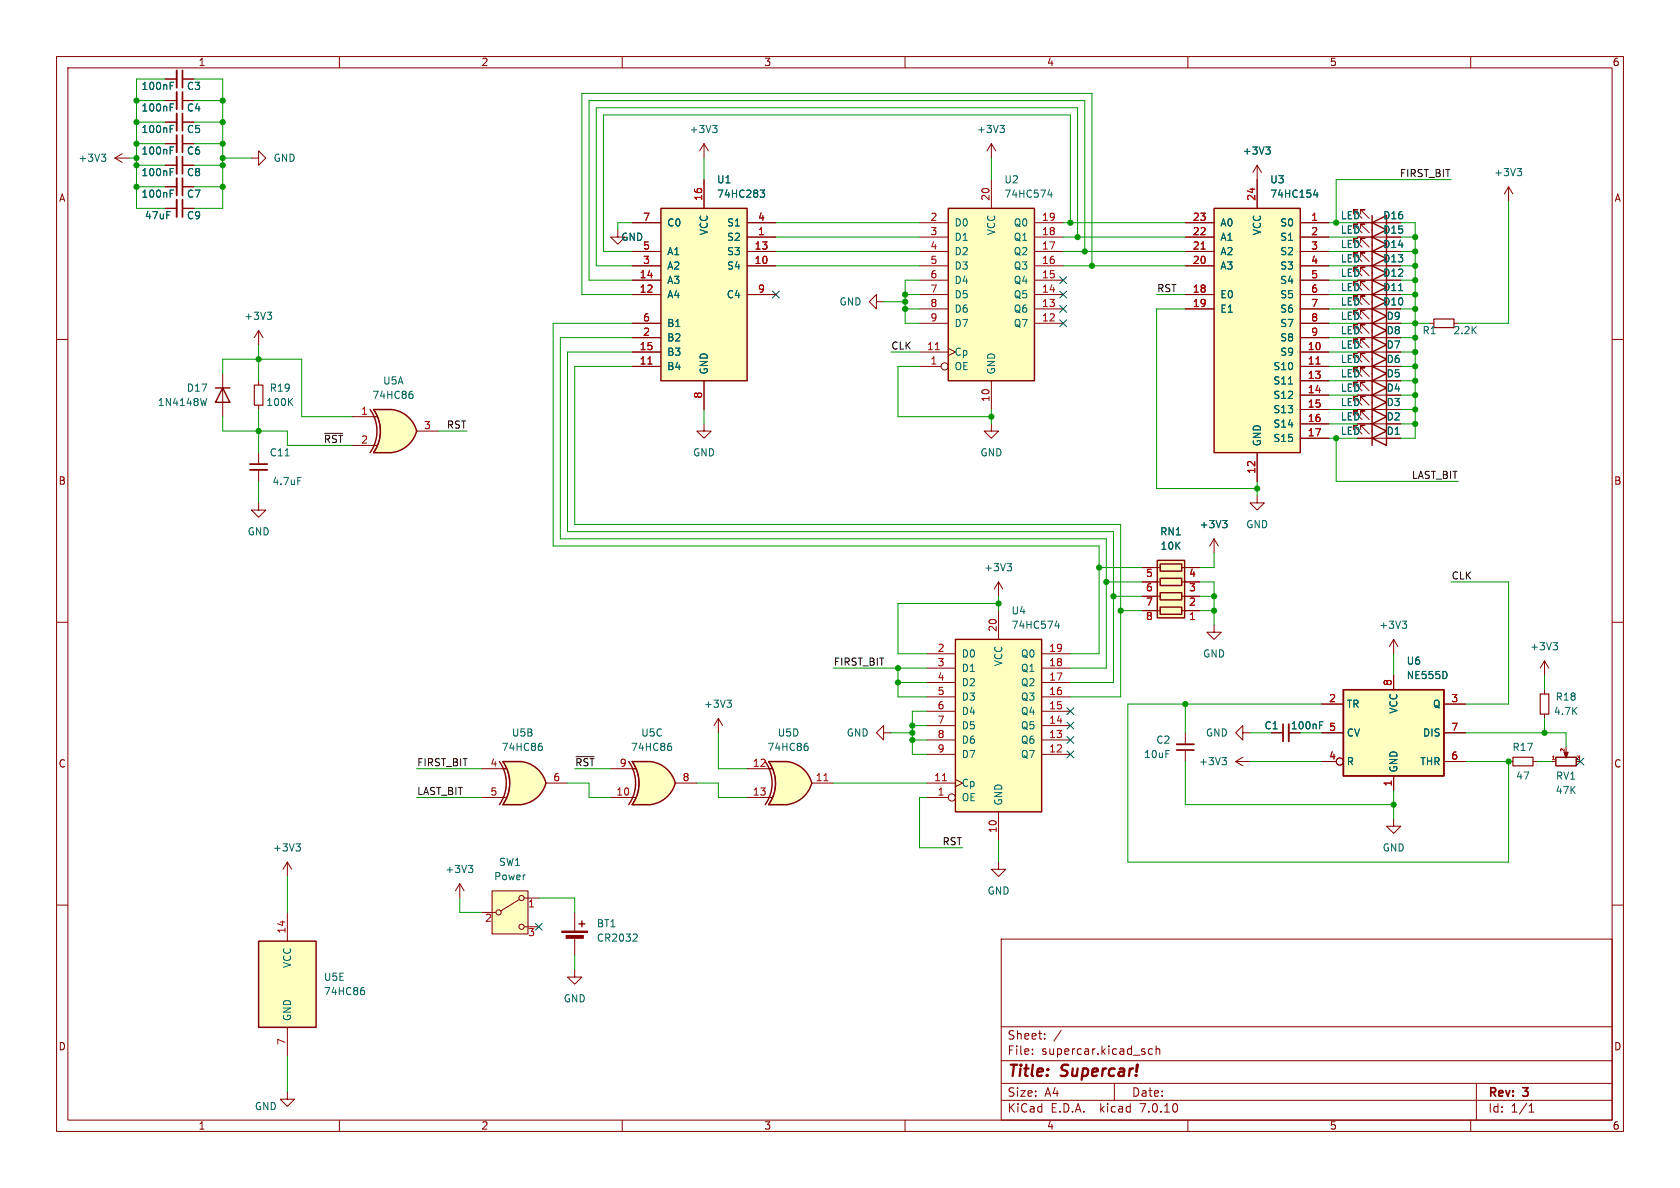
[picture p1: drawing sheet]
<svg xmlns="http://www.w3.org/2000/svg" width="297mm" height="210mm" viewBox="0 0 297 210" stroke-linecap="round" stroke-linejoin="round" font-family="sans-serif">
<g fill="none" stroke="#840000" stroke-width=".18">
<path d="M10 10h277v190h-277zM12 12h273v186h-273zM60 10v2M110 10v2M160 10v2M210 10v2M260 10v2M20.3 27.9l1.3 .8M20.3 27.9h2.6M21.6 27.2l-1.3 .7M29.2 21.6h2M29.2 29.2h2"/>
<path d="M29.2 33h2M32.3 21.6h2M32.3 29.2h2M32.3 33h2M44.4 27.9h1.3v-1.2l1.3 1.2-1.3 1.3v-1.3M162.6 39.4h5M175.3 31.8v5M182.9 39.4h5.1M209.5 39.4h5.1M222.2 29.2v7.6M222.2 29.2l-.7 1.3M222.2 29.2l.8 1.3"/>
<path d="M229.9 39.4h5M240 39.4h5.1M240.5 37.8v-.7h.8h-.8l1.6 1.5M266.7 33l-.8 1.3M266.7 33v2.6M266.7 33l.8 1.3M10 60h2M162.6 52.1h5M162.6 54.6h5M162.6 57.2h5M162.6 41.9h5M162.6 47h5"/>
<path d="M162.6 44.5h5M162.6 49.5h5M182.9 52.1h5.1M182.9 54.6h5.1M182.9 57.2h5.1M182.9 41.9h5.1M182.9 47h5.1M182.9 44.5h5.1M182.9 49.5h5.1M209.5 52.1h5.1M209.5 54.6h5.1M209.5 41.9h5.1"/>
<path d="M209.5 47h5.1M209.5 44.5h5.1M229.9 52.1h5M229.9 54.6h5M229.9 59.7h5M229.9 57.2h5M229.9 41.9h5M229.9 47h5M229.9 44.5h5M229.9 49.5h5M240 52.1h5.1M240 54.6h5.1"/>
<path d="M240 59.7h5.1M240 57.2h5.1M240 41.9h5.1M240 47h5.1M240 44.5h5.1M240 49.5h5.1M240.5 50.5v-.7h.8h-.8l1.6 1.5M240.5 53.1v-.8h.8h-.8l1.6 1.5M240.5 58.2v-.8h.8h-.8l1.6 1.5M240.5 55.6v-.7h.8h-.8l1.6 1.5M240.5 42.9v-.7h.8h-.8l1.6 1.5M240.5 45.5v-.8h.8h-.8l1.6 1.5"/>
<path d="M240.5 40.4v-.8h.8h-.8l1.6 1.5M240.5 48v-.8h.8h-.8l1.6 1.6M252.7 57.2h.8M257 57.2h.8M285 60h2M39.4 66v7.7M45.7 67.3v.8M45.7 71.6v.8M162.6 64.8h3.8M162.6 62.2h5M167.6 61.6l1.3 .6-1.3 .7M175.3 74.9v1.3h1.2l-1.2 1.3-1.3-1.3h1.3"/>
<path d="M175.3 67.3v5.1M229.9 77.5h5M229.9 64.8h5M229.9 62.2h5M229.9 67.3h5M229.9 69.9h5M229.9 72.4h5M229.9 74.9h5M240 77.5h7.6M240 64.8h5.1M240 62.2h5.1M240 67.3h5.1"/>
<path d="M240 69.9h5.1M240 72.4h5.1M240 74.9h5.1M240.5 75.9v-.7h.8h-.8l1.6 1.5M240.5 63.2v-.7h.8h-.8l1.6 1.5M240.5 60.7v-.8h.8h-.8l1.6 1.6M240.5 73.4v-.8h.8h-.8l1.6 1.6M240.5 70.9v-.8h.8h-.8l1.6 1.5M240.5 68.3v-.7h.8h-.8l1.6 1.5M240.5 65.8v-.8h.8h-.8l1.6 1.5M45.7 88.9v1.3h1.3l-1.3 1.2-1.3-1.2h1.3M45.7 80v2"/>
<path d="M45.7 83.1v2M214.6 95.3l-.7 1.2M214.6 95.3v2.5M214.6 95.3l.8 1.2M222.2 87.6v1.3h1.3l-1.3 1.3-1.2-1.3h1.2M222.2 80v5.1M10 110h2M163.8 118.1h5.1M163.8 115.6h5.1M176.5 102.9v2.5M176.5 108v5M176.5 102.9l-.7 1.2"/>
<path d="M176.5 102.9l.8 1.2M184.1 118.1h5.1M184.1 115.6h5.1M201.9 108h3.2M201.9 105.4h3.2M201.9 102.9h3.2M201.9 100.3h3.2M208.9 108h3.2M208.9 105.4h3.2M208.9 102.9h3.2M208.9 100.3h3.2M214.6 110.5v1.3h1.3l-1.3 1.2-1.2-1.2h1.2"/>
<path d="M246.4 113l-.8 1.3M246.4 113v2.6M246.4 119.4v2.5M246.4 113l.7 1.3M273 116.8l-.7 1.3M273 116.8v2.6M273 116.8l.8 1.3M285 110h2M163.8 138.4h5.1M163.8 133.4h5.1M163.8 130.8h5.1M163.8 128.3h5.1"/>
<path d="M163.8 125.7h5.1M163.8 123.2h5.1M163.8 120.7h5.1M168.9 137.8l1.3 .6-1.3 .7M184.1 133.4h5.1M184.1 130.8h5.1M184.1 128.3h5.1M184.1 125.7h5.1M184.1 123.2h5.1M184.1 120.7h5.1M209.5 129.5v2.1M209.5 132.6v2"/>
<path d="M218.4 134.6h2.6M218.4 134.6l1.3 .8M219.7 129.5v-1.2l-1.3 1.2 1.3 1.3v-1.3h1.3M219.7 133.9l-1.3 .7M224.8 129.5h2M233.7 124.5h3.8M233.7 134.6h2.5M233.7 129.5h3.8M246.4 137.2v2.5M255.3 124.5h3.8M255.3 134.6h3.8M255.3 129.5h3.8"/>
<path d="M266.7 134.6h.8M271 134.6h.8M273 121.9v.8M273 126.2v.8M274.3 134.6h.7M276.9 132.1v1M10 160h2M163.8 141h3.8M176.5 143.5v5.1M246.4 144.8v1.3h1.2l-1.2 1.2-1.3-1.2h1.3M285 160h2M177 166h108v32h-108z"/>
<path d="M60 198v2M110 198v2M160 198v2M177 194.5h108M177 191.5h108M177 187.5h108M177 181.5h108M182.5 186.3v.1M182.5 185.5v.1M184.7 183.6v.1M184.7 182.8v.1M187.6 182.1l-1.3 2"/>
<path d="M197 191.5v3M203.7 185.5l-.4-.1-.3 .3v.4l.2 .2h.5M204.4 185.5l.2-.1 .4 .1v.9M204.4 184.9v1.5M210 198v2M260 198v2M261 191.5v6.5M270.3 196.6h.9M270.3 195.5l.4-.4v1.5"/>
<circle cx="167" cy="64.8" r=".63"/>
<circle cx="236.9" cy="134.6" r=".63"/>
<circle cx="168.3" cy="141" r=".63"/>
</g>
<g fill="none" stroke="#840000" stroke-width=".25">
<path d="M167.6 36.8h15.3v30.5h-15.3zM214.6 36.8h15.3v43.2h-15.3zM242.6 39.4l2.5-1.3v2.5zM242.6 38.1v40.6M242.6 52.1l2.5-1.3v2.5zM242.6 54.6l2.5-1.3v2.6zM242.6 59.7l2.5-1.3v2.6zM242.6 57.2l2.5-1.3v2.5zM242.6 44.5l2.5-1.3v2.5zM242.6 47l2.5-1.3v2.6zM242.6 41.9l2.5-1.3v2.6zM242.6 49.5l2.5-1.2v2.5z"/>
<path d="M38.1 68.6h2.5M39.4 68.6l1.2 2.5h-2.5zM242.6 77.5l2.5-1.3v2.5zM242.6 64.8l2.5-1.3v2.5zM242.6 62.2l2.5-1.2v2.5zM242.6 74.9l2.5-1.2v2.5zM242.6 72.4l2.5-1.3v2.6zM242.6 69.9l2.5-1.3v2.5zM242.6 67.3l2.5-1.3v2.6zM204.6 99.1h4.8v10.1h-4.8zM205.1 99.7h3.8v1.3h-3.8zM168.9 113h15.2v30.5h-15.2z"/>
<path d="M205.1 107.3h3.8v1.3h-3.8zM205.1 104.8h3.8v1.2h-3.8zM205.1 102.2h3.8v1.3h-3.8zM237.5 121.9h17.8v15.3h-17.8zM275.1 133.9h3.6v1.5h-3.6z"/>
</g>
<g fill="none" stroke="#006464" stroke-width=".18">
<path d="M17.9 27.2h.8l-.4 .5M18.5 27.7l.2 .3v.3l-.2 .2M30.1 22.8h.4M30.1 22.2h.6M30.1 30.4h.4M30.1 29.8h.6M30.1 34.2h.4M30.1 33.6h.6M185.5 33.5l-.3 .9h.8M185.9 34v.9M223.8 26h.7l-.4 .5M224.3 26.5l.2 .2v.3l-.2 .2"/>
<path d="M232.5 33.5l-.3 .9h.8M232.8 34v.9M268.2 29.8h.8l-.4 .5M268.8 30.3l.2 .2v.3l-.2 .3M247.3 51.4h.7M36.5 70.4l-.3 1.3M51.2 71l.5 .7M51.7 70.4l-.7 .8M227.8 67.9h.7M50.4 80.6h.7M52.6 84.4h.6M178 99.6h.8l-.4 .5"/>
<path d="M216.1 92h.8l-.4 .5M216.7 92.5l.2 .2v.3l-.2 .3M178.6 100.1l.2 .3v.3l-.2 .2M186.8 109.7l-.3 .9h.8M187.1 110.2v.9M247.9 109.8h.8l-.4 .5M248.4 110.3l.3 .2v.3l-.3 .3M255.8 119v.7M274.6 113.6h.7l-.4 .5M275.1 114.1l.2 .2v.3l-.2 .3M216 133.9h.8l-.4 .5M216.6 134.4l.2 .3v.3l-.2 .2"/>
<path d="M233.3 128.2h.4M233.3 127.6h.6"/>
</g>
<path d="M31.2 20.1v3M31.2 27.7v3M31.2 31.5v3M44.2 83.1h3M208 131.6h3.1M227.8 128v3.1" fill="none" stroke="#840000" stroke-width=".33"/>
<path d="M32.3 20.1v3M32.3 27.7v3M32.3 31.5v3M44.2 82h3M208 132.6h3.1M226.8 128v3.1" fill="none" stroke="#840000" stroke-width=".3"/>
<g fill="#ffffc2" stroke="#ffffc2" stroke-width=".18">
<path d="M168.9 113h15.2v30.5h-15.2z"/>
<path d="M204.6 99.1h4.8v10.1h-4.8z"/>
<path d="M214.6 36.8h15.3v43.2h-15.3z"/>
<path d="M237.5 121.9h17.8v15.3h-17.8z"/>
<path d="M167.6 36.8h15.3v30.5h-15.3z"/>
<path d="M68.6 74.8l5.1 1.4a5.2 5.2 0 0 1-4.5 3.8z"/>
</g>
<path d="M212.3 44h.8M165.3 61.8h.8M232.7 64.4h.7M166.6 138h.7" fill="none" stroke="#a90000" stroke-width=".18"/>
<path d="M253.5 56.4h3.5v1.5h-3.5zM45 68.1h1.5v3.5h-1.5zM267.5 133.9h3.5v1.5h-3.5zM272.3 122.7h1.5v3.5h-1.5z" fill="none" stroke="#840000" stroke-width=".2"/>
<path d="M276.5 133h.7l-.3 1v-.3v.3z" fill="#840000" stroke="#840000" stroke-width=".18"/>
<path d="M66 72.4h3.2M66 80h3.2" fill="none" stroke="#ffffc2" stroke-width=".18"/>
<path d="M66 72.4h3.2v7.6h-3.2a6.7 6.7 0 0 0 0-7.6z" fill="#ffffc2"/>
<g fill="#ffffc2" stroke="#ffffc2" stroke-width=".18">
<path d="M69.2 72.4a5.1 5.1 0 0 1 4.5 3.8l-5 1.3z"/>
<path d="M138.5 137.1l5 1.3a5.2 5.2 0 0 1-4.4 3.8z"/>
</g>
<path d="M65.4 72.4a6.6 6.6 0 0 1 0 7.6M69.2 72.4h-3.2a6.6 6.6 0 0 1 0 7.6h3.2M69.2 72.4a5.1 5.1 0 0 1 4.5 3.8 5.2 5.2 0 0 1-4.5 3.8" fill="none" stroke="#840000" stroke-width=".25"/>
<path d="M45.7 58.4l-.7 1.3M45.7 58.4v2.6M45.7 58.4l.8 1.3M62.2 78.7h4.5M62.2 73.7h4.5M69.2 72.4h-3.2a6.6 6.6 0 0 1 0 7.6h3.2M73.7 76.2h3.8M127 127l-.8 1.3M127 127v2.5M127 127l.8 1.3" fill="none" stroke="#840000" stroke-width=".18"/>
<path d="M47.2 55.2h.8l-.4 .5M47.8 55.7l.2 .2v.3l-.2 .3M72.5 69.6l.4 .1 .1 .2v.4l-.5 .1M72.7 69.2h.2M128.5 123.8h.8l-.4 .5M129.1 124.3l.2 .2v.3l-.2 .2" fill="none" stroke="#006464" stroke-width=".18"/>
<path d="M135.9 134.6h3.2M135.9 142.2h3.2" fill="none" stroke="#ffffc2" stroke-width=".18"/>
<path d="M135.9 134.6h3.2v7.6h-3.2a6.7 6.7 0 0 0 0-7.6z" fill="#ffffc2"/>
<g fill="#ffffc2" stroke="#ffffc2" stroke-width=".18">
<path d="M139.1 134.6a5.1 5.1 0 0 1 4.4 3.8l-5 1.3z"/>
<path d="M45.7 166.4h10.2v15.2h-10.2z"/>
<path d="M91.5 137.1l5 1.3a5.2 5.2 0 0 1-4.4 3.8z"/>
</g>
<path d="M135.3 134.6a6.6 6.6 0 0 1 0 7.6M139.1 134.6h-3.2a6.6 6.6 0 0 1 0 7.6h3.2M139.1 134.6a5.1 5.1 0 0 1 4.4 3.8 5.2 5.2 0 0 1-4.4 3.8M45.7 166.4h10.2v15.2h-10.2zM102.4 163.3h1M102.9 162.8v1" fill="none" stroke="#840000" stroke-width=".25"/>
<g fill="none" stroke="#840000" stroke-width=".18">
<path d="M132.1 135.9h4.4M139.1 134.6h-3.2a6.6 6.6 0 0 1 0 7.6h3.2M143.5 138.4h3.8M156.2 129.5v-1.2l-1.3 1.2 1.3 1.3v-1.3h1.3M50.8 152.4l-.8 1.3M50.8 152.4v2.5M50.8 152.4l.8 1.3M81.3 156.2l-.8 1.3M81.3 156.2v2.6M81.3 156.2l.7 1.3M132.1 141h4.4M176.5 152.4v1.3h1.3l-1.3 1.2-1.2-1.2h1.2"/>
<path d="M50.8 161.3v5.1M101.6 171.5v1.2h1.3l-1.3 1.3-1.3-1.3h1.3M101.6 161.3v3.3M101.6 165.6v3.3M50.8 193v1.3h1.3l-1.3 1.3-1.3-1.3h1.3M50.8 181.6v5.1"/>
</g>
<path d="M145.7 138h.7" fill="none" stroke="#a90000" stroke-width=".18"/>
<path d="M142.4 131.9h.4l.1 .2-.1 .4-.4 .2M142.5 131.4h.3M52.3 149.2h.8l-.4 .5M52.9 149.7l.2 .2v.3l-.2 .2M82.8 153h.8l-.4 .5M83.3 153.5l.3 .2v.3l-.3 .2M64 175.1h.2l.3 .2-.1 .4-.4 .1M64.1 174.6h.2M112.4 165.1l.3 .2-.1 .4-.7 .7h.8" fill="none" stroke="#006464" stroke-width=".18"/>
<g fill="#840000" stroke="#840000" stroke-width=".18">
<path d="M99.3 164.6h4.6v.2h-4.6z"/>
<path d="M100.1 165.4h3v.5h-3z"/>
</g>
<path d="M88.9 134.6h3.2M88.9 142.2h3.2" fill="none" stroke="#ffffc2" stroke-width=".18"/>
<path d="M88.9 134.6h3.2v7.6h-3.2a6.7 6.7 0 0 0 0-7.6z" fill="#ffffc2"/>
<g fill="#ffffc2" stroke="#ffffc2" stroke-width=".18">
<path d="M92.1 134.6a5.1 5.1 0 0 1 4.4 3.8l-5 1.3z"/>
<path d="M87 157.5h6.3v7.6h-6.3z"/>
<path d="M114.4 137.1l5 1.3a5.2 5.2 0 0 1-4.4 3.8z"/>
</g>
<path d="M88.3 134.6a6.6 6.6 0 0 1 0 7.6M92.1 134.6h-3.2a6.6 6.6 0 0 1 0 7.6h3.2M92.1 134.6a5.1 5.1 0 0 1 4.4 3.8 5.2 5.2 0 0 1-4.4 3.8" fill="none" stroke="#840000" stroke-width=".25"/>
<g fill="none" stroke="#840000" stroke-width=".18">
<path d="M29.2 36.8h2M32.3 36.8h2M85.1 135.9h4.4M92.1 134.6h-3.2a6.6 6.6 0 0 1 0 7.6h3.2M96.5 138.4h3.8M85.1 141h4.4M87 157.5h6.3v7.6h-6.3zM91.8 159l-3.3 2M92.7 158.8h2.5M85.1 161.3h2.5M92.7 163.8h2.5"/>
<circle cx="92.2" cy="158.8" r=".46"/>
<circle cx="88.1" cy="161.3" r=".46"/>
<circle cx="92.2" cy="163.8" r=".46"/>
</g>
<path d="M95.4 131.9h.4l.1 .2-.1 .4-.4 .2M95.5 131.4h.3" fill="none" stroke="#006464" stroke-width=".18"/>
<path d="M31.2 35.3v3.1" fill="none" stroke="#840000" stroke-width=".33"/>
<path d="M32.3 35.3v3.1" fill="none" stroke="#840000" stroke-width=".3"/>
<path d="M111.8 134.6h3.1M111.8 142.2h3.1" fill="none" stroke="#ffffc2" stroke-width=".18"/>
<path d="M111.8 134.6h3.1v7.6h-3.1a6.7 6.7 0 0 0 0-7.6z" fill="#ffffc2"/>
<g fill="#ffffc2" stroke="#ffffc2" stroke-width=".18">
<path d="M115 134.6a5.1 5.1 0 0 1 4.4 3.8l-5 1.3z"/>
<path d="M116.8 36.8h15.3v30.5h-15.3z"/>
</g>
<path d="M116.8 36.8h15.3v30.5h-15.3zM111.2 134.6a6.6 6.6 0 0 1 0 7.6M111.8 134.6h3.2a5.1 5.1 0 0 1 4.4 3.8 5.2 5.2 0 0 1-4.5 3.8h-3.1a6.6 6.6 0 0 0 0-7.6z" fill="none" stroke="#840000" stroke-width=".25"/>
<g fill="none" stroke="#840000" stroke-width=".18">
<path d="M29.2 14h2M29.2 17.8h2M32.3 14h2M32.3 17.8h2M29.2 25.4h2M29.2 21.6h2M29.2 29.2h2M29.2 33h2M29.2 36.8h2M32.3 25.4h2M32.3 21.6h2M32.3 29.2h2"/>
<path d="M32.3 33h2M32.3 36.8h2M111.8 39.4h5M124.5 25.4v2.5M124.5 31.8v5M124.5 25.4l-.8 1.3M124.5 25.4l.7 1.3M132.1 39.4h5.1M175.3 25.4l-.8 1.3M175.3 25.4v2.5M175.3 25.4l.7 1.3M209.5 39.4h5.1"/>
<path d="M222.2 31.8v5M229.9 39.4h5M240 39.4h2.6M109.2 40.6v1.3h1.3l-1.3 1.3-1.3-1.3h1.3M111.8 47h5M111.8 52.1h5M111.8 44.5h5M111.8 49.5h5M111.8 59.7h5M111.8 57.2h5M132.1 41.9h5.1M132.1 47h5.1"/>
<path d="M132.1 52.1h5.1M132.1 44.5h5.1M154.9 53.3v-1.2l-1.2 1.2 1.2 1.3v-1.3h1.3M209.5 41.9h5.1M209.5 47h5.1M209.5 52.1h5.1M209.5 44.5h5.1M209.5 54.6h5.1M229.9 41.9h5M229.9 47h5M229.9 52.1h5M229.9 44.5h5"/>
<path d="M229.9 49.5h5M229.9 59.7h5M229.9 57.2h5M229.9 54.6h5M240 41.9h2.6M240 47h2.6M240 52.1h2.6M240 44.5h2.6M240 49.5h2.6M240 59.7h2.6M240 57.2h2.6M240 54.6h2.6"/>
<path d="M111.8 64.8h5M111.8 62.2h5M124.5 74.9v1.3h1.2l-1.2 1.3-1.3-1.3h1.3M124.5 67.3v5.1M229.9 64.8h5M229.9 62.2h5M229.9 77.5h5M229.9 67.3h5M229.9 69.9h5M229.9 72.4h5M229.9 74.9h5M240 64.8h2.6"/>
<path d="M240 62.2h2.6M240 77.5h2.6M240 67.3h2.6M240 69.9h2.6M240 72.4h2.6M240 74.9h2.6M245.1 77.5h2.5M222.2 80v5.1M201.9 108h2.6M201.9 105.4h2.6M201.9 102.9h2.6M201.9 100.3h2.6"/>
<path d="M209.5 108h2.6M209.5 105.4h2.6M209.5 102.9h2.6M209.5 100.3h2.6M246.4 119.4v2.5M107.9 135.9h4.5M114.9 134.6h-3.1a6.6 6.6 0 0 1 0 7.6h3.1M119.4 138.4h3.8M224.8 129.5h2M233.7 124.5h3.8M233.7 134.6h2.5M233.7 129.5h3.8"/>
<path d="M246.4 137.2v2.5M255.3 124.5h3.8M255.3 134.6h3.8M255.3 129.5h3.8M107.9 141h4.5"/>
<circle cx="236.9" cy="134.6" r=".63"/>
</g>
<g fill="none" stroke="#006464" stroke-width=".18">
<path d="M30.1 15.2h.4M30.1 14.5h.6M30.1 19h.4M30.1 18.4h.6M30.1 22.2h.6M30.1 33.6h.6M30.1 26.6h.4M30.1 26h.6M30.1 22.8h.4M30.1 30.4h.4M30.1 29.8h.6M30.1 34.2h.4"/>
<path d="M126 22.2h.8l-.5 .5M126.5 22.7l.3 .2v.3l-.3 .2M134.4 33.6h.8l-.5 .5 .4 .1 .1 .4-.3 .3h-.3M176.8 22.2h.8l-.5 .5M177.3 22.7l.3 .2v.3l-.3 .2M223.8 26h.7l-.4 .5M224.3 26.5l.2 .2v.3l-.2 .2M232.5 33.5l-.3 .9h.8M232.8 34v.9M247.3 51.4h.7M227.8 67.9h.7M216.1 92h.8l-.4 .5"/>
<path d="M216.7 92.5l.2 .2v.3l-.2 .3M255.8 119v.7M118.3 131.9h.3l.1 .2v.4l-.4 .2M118.4 131.4h.2M233.3 128.2h.4M233.3 127.6h.6"/>
</g>
<path d="M212.3 44h.8M114.5 64.4h.8M232.7 64.4h.7" fill="none" stroke="#a90000" stroke-width=".18"/>
<path d="M31.2 12.4v3.1M31.2 16.3v3M31.2 23.9v3" fill="none" stroke="#840000" stroke-width=".33"/>
<path d="M32.3 12.4v3.1M32.3 16.3v3M32.3 23.9v3" fill="none" stroke="#840000" stroke-width=".3"/>
<path d="M57.4 76.6h3.2M101.8 133.8h3.2" fill="none" stroke="#0f0f0f" stroke-width=".18"/>
<g fill="none" stroke="#009600" stroke-width=".18">
<path d="M24.1 17.8h5.1M29.2 14h-5.1v22.8h5.1M34.3 14h5.1v22.8h-5.1M34.3 17.8h5.1M22.9 27.9h1.2M24.1 25.4h5.1M24.1 21.6h5.1M24.1 29.2h5.1M24.1 33h5.1M34.3 25.4h5.1M34.3 21.6h5.1M34.3 29.2h5.1"/>
<path d="M34.3 33h5.1M39.4 27.9h5M111.8 39.4h-2.6v1.2M124.5 27.9v3.9M137.2 39.4h25.4M175.3 27.9v3.9M188 39.4h21.5M189.2 39.4v-19.1h-82.5v24.2h5.1M234.9 39.4h5.1M247.6 39.4h2.6v38.1h-2.6M256.5 31.8h-20.3v7.6M266.7 35.6v21.6h-8.9"/>
<path d="M111.8 59.7h-12.7v35.6h96.5v22.8h-6.4M111.8 57.2h-14v39.3h96.5v19.1h-5.1M137.2 47h25.4M137.2 41.9h25.4M137.2 44.5h25.4M156.2 53.3h3.8M160 52.1h2.6M160 54.6h2.6M162.6 49.5h-2.6v7.7h2.6M188 47h21.5M188 41.9h21.5M188 44.5h21.5"/>
<path d="M190.5 41.9v-22.8h-85.1v27.9h6.4M191.8 44.5v-26.7h-87.7v31.7h7.7M193 47v-30.5h-90.1v35.6h8.9M204.5 52.1h5M209.5 54.6h-5v31.8h17.7M234.9 52.1h5.1M234.9 47h5.1M234.9 41.9h5.1M234.9 49.5h5.1M234.9 44.5h5.1M234.9 57.2h5.1M234.9 59.7h5.1"/>
<path d="M234.9 54.6h5.1M247.6 52.1h2.6M247.6 47h2.6M247.6 41.9h2.6M247.6 49.5h2.6M247.6 44.5h2.6M247.6 57.2h5.1M247.6 59.7h2.6M247.6 54.6h2.6M39.4 73.7v2.5h11.4v2.5h11.4M39.4 66v-2.5h13.9v10.2h8.9M45.7 61v6.3"/>
<path d="M45.7 72.4v7.6M77.5 76.2h5M111.8 64.8h-10.2v27.9h96.5v30.5h-8.9M111.8 62.2h-11.5v31.8h96.5v26.7h-7.6M124.5 72.4v2.5M157.5 62.2h5.1M162.6 64.8h-3.9v8.9h16.6M175.3 72.4v2.5M234.9 64.8h5.1M234.9 62.2h5.1M234.9 67.3h5.1M234.9 74.9h5.1"/>
<path d="M234.9 69.9h5.1M234.9 72.4h5.1M234.9 77.5h5.1M236.2 77.5v7.6h21.6M247.6 64.8h2.6M247.6 62.2h2.6M247.6 67.3h2.6M247.6 74.9h2.6M247.6 69.9h2.6M247.6 72.4h2.6M45.7 85.1v3.8M214.6 97.8v2.5h-2.5"/>
<path d="M222.2 85.1v2.5M147.3 118.1h16.5M158.7 118.1v5.1h5.1M176.5 106.7h-17.8v8.9h5.1M176.5 105.4v2.6M194.3 100.3h7.6M195.6 102.9h6.3M196.8 105.4h5.1M198.1 108h3.8M212.1 102.9h2.5v7.6M212.1 108h2.5M212.1 105.4h2.5"/>
<path d="M246.4 115.6v3.8M256.5 102.9h10.2v21.6h-7.6M273 119.4v2.5M73.7 135.9h11.4M100.3 138.4h3.8v2.6h3.8M101.6 135.9h6.3M123.2 138.4h3.8v2.6h5.1M127 129.5v6.4h5.1M147.3 138.4h16.5M157.5 129.5h3.8M158.7 120.7h5.1M161.3 128.3h2.5"/>
<path d="M161.3 130.8h2.5M163.8 125.7h-2.5v7.7h2.5M209.5 134.6v7.6h36.9M209.5 124.5v5M221 134.6h12.7M221 129.5h3.8M229.9 129.5h3.8M233.7 124.5h-34.3v27.9h67.3v-17.8h-7.6M246.4 139.7v5.1M259.1 129.5h17.8v2.6M271.8 134.6h2.5M273 127v2.5"/>
<path d="M50.8 154.9v6.4M73.7 141h11.4M81.3 158.8v2.5h3.8M95.2 158.8h6.4v2.5M163.8 141h-1.2v8.9h7.6M176.5 148.6v3.8M101.6 168.9v2.6M50.8 186.7v6.3"/>
</g>
<g fill="none" stroke="#000084" stroke-width=".18">
<path d="M136.6 51.5l1.2 1.2M137.8 51.5l-1.2 1.2M187.4 56.5l1.2 1.3M187.4 48.9l1.2 1.2M187.4 51.5l1.2 1.2M187.4 54l1.2 1.2M188.6 56.5l-1.2 1.3M188.6 48.9l-1.2 1.2M188.6 51.5l-1.2 1.2M188.6 54l-1.2 1.2M188.6 130.2l1.2 1.2M188.6 127.7l1.2 1.2"/>
<path d="M188.6 132.7l1.2 1.3M188.6 125.1l1.2 1.2M189.8 130.2l-1.2 1.2M189.8 127.7l-1.2 1.2M189.8 132.7l-1.2 1.3M189.8 125.1l-1.2 1.2M278.8 134l1.2 1.2M280 134l-1.2 1.2M94.6 163.2l1.3 1.2M95.9 163.2l-1.3 1.2"/>
</g>
<g fill="#009600" stroke="#009600" stroke-width=".18">
<circle cx="250.2" cy="74.9" r=".46"/>
<circle cx="250.2" cy="72.4" r=".46"/>
<circle cx="250.2" cy="69.9" r=".46"/>
<circle cx="250.2" cy="67.3" r=".46"/>
<circle cx="222.2" cy="86.4" r=".46"/>
<circle cx="236.2" cy="77.5" r=".46"/>
<circle cx="194.3" cy="100.3" r=".46"/>
<circle cx="175.3" cy="73.7" r=".46"/>
<circle cx="189.2" cy="39.4" r=".46"/>
<circle cx="191.8" cy="44.5" r=".46"/>
<circle cx="190.5" cy="41.9" r=".46"/>
<circle cx="193" cy="47" r=".46"/>
<circle cx="160" cy="52.1" r=".46"/>
<circle cx="250.2" cy="49.5" r=".46"/>
<circle cx="250.2" cy="52.1" r=".46"/>
<circle cx="250.2" cy="44.5" r=".46"/>
<circle cx="250.2" cy="47" r=".46"/>
<circle cx="236.2" cy="39.4" r=".46"/>
<circle cx="250.2" cy="41.9" r=".46"/>
<circle cx="198.1" cy="108" r=".46"/>
<circle cx="214.6" cy="108" r=".46"/>
<circle cx="196.8" cy="105.4" r=".46"/>
<circle cx="214.6" cy="105.4" r=".46"/>
<circle cx="195.6" cy="102.9" r=".46"/>
<circle cx="250.2" cy="62.2" r=".46"/>
<circle cx="250.2" cy="64.8" r=".46"/>
<circle cx="250.2" cy="59.7" r=".46"/>
<circle cx="250.2" cy="57.2" r=".46"/>
<circle cx="250.2" cy="54.6" r=".46"/>
<circle cx="246.4" cy="142.2" r=".46"/>
<circle cx="273" cy="129.5" r=".46"/>
<circle cx="266.7" cy="134.6" r=".46"/>
<circle cx="209.5" cy="124.5" r=".46"/>
<circle cx="39.4" cy="33" r=".46"/>
<circle cx="45.7" cy="76.2" r=".46"/>
<circle cx="45.7" cy="63.5" r=".46"/>
<circle cx="158.7" cy="120.7" r=".46"/>
<circle cx="161.3" cy="130.8" r=".46"/>
<circle cx="161.3" cy="128.3" r=".46"/>
<circle cx="161.3" cy="129.5" r=".46"/>
<circle cx="158.7" cy="118.1" r=".46"/>
<circle cx="160" cy="53.3" r=".46"/>
<circle cx="160" cy="54.6" r=".46"/>
<circle cx="176.5" cy="106.7" r=".46"/>
<circle cx="39.4" cy="27.9" r=".46"/>
<circle cx="39.4" cy="25.4" r=".46"/>
<circle cx="39.4" cy="29.2" r=".46"/>
<circle cx="39.4" cy="21.6" r=".46"/>
<circle cx="39.4" cy="17.8" r=".46"/>
<circle cx="24.1" cy="21.6" r=".46"/>
<circle cx="24.1" cy="17.8" r=".46"/>
<circle cx="24.1" cy="25.4" r=".46"/>
<circle cx="24.1" cy="29.2" r=".46"/>
<circle cx="24.1" cy="33" r=".46"/>
<circle cx="24.1" cy="27.9" r=".46"/>
</g>
<g font-size="2.8" fill="#840000">
<text x="178" y="190.9">Title:</text>
<text x="187.7" y="190.9">Supercar!</text>
</g>
<g font-size="2.1" fill="#840000">
<text x="178" y="184">Sheet:</text>
<text x="178" y="186.7">File:</text>
<text x="184.1" y="186.7">supercar.kicad_sch</text>
<text x="178" y="196.9">KiCad</text>
<text x="178" y="194.1">Size:</text>
<text x="184.7" y="194.1">A4</text>
<text x="185.7" y="196.9">E.D.A.</text>
<text x="194.6" y="196.9">kicad</text>
<text x="200" y="194.1">Date:</text>
<text x="201.8" y="196.9">7.0.10</text>
<text x="263" y="194.3">Rev:</text>
<text x="263" y="196.9">Id:</text>
<text x="267.1" y="196.9">1/1</text>
<text x="269.4" y="194.3">3</text>
</g>
<g font-size="1.8" fill="#840000">
<text x="35" y="11.9">1</text>
<text x="85" y="11.9">2</text>
<text x="135" y="11.9">3</text>
<text x="185" y="11.9">4</text>
<text x="235" y="11.9">5</text>
<text x="285" y="11.9">6</text>
<text x="10.3" y="35.9">A</text>
<text x="285.3" y="35.9">A</text>
<text x="244.4" y="39">D16</text>
<text x="244.4" y="41.5">D15</text>
<text x="244.4" y="44">D14</text>
<text x="244.4" y="46.6">D13</text>
<text x="244.4" y="51.7">D11</text>
<text x="244.4" y="49.1">D12</text>
<text x="244.4" y="54.2">D10</text>
<text x="245" y="59.3">D8</text>
<text x="245" y="56.7">D9</text>
<text x="245" y="64.4">D6</text>
<text x="245" y="61.8">D7</text>
<text x="245" y="72">D3</text>
<text x="245" y="69.4">D4</text>
<text x="245" y="66.9">D5</text>
<text x="245" y="74.5">D2</text>
<text x="10.3" y="85.9">B</text>
<text x="285.3" y="85.9">B</text>
<text x="228.1" y="129.1">100nF</text>
<text x="10.3" y="135.9">C</text>
<text x="285.3" y="135.9">C</text>
<text x="10.3" y="185.9">D</text>
<text x="285.3" y="185.9">D</text>
<text x="35" y="199.9">1</text>
<text x="85" y="199.9">2</text>
<text x="135" y="199.9">3</text>
<text x="185" y="199.9">4</text>
<text x="235" y="199.9">5</text>
<text x="285" y="199.9">6</text>
</g>
<g font-size="1.8" fill="#006464">
<text x="24.9" y="16.1">100nF</text>
<text x="32.9" y="16.1">C3</text>
<text x="24.9" y="23.7">100nF</text>
<text x="24.9" y="19.9">100nF</text>
<text x="32.9" y="23.7">C5</text>
<text x="32.9" y="19.9">C4</text>
<text x="121.8" y="23.7">+3V3</text>
<text x="172.6" y="23.7">+3V3</text>
<text x="13.8" y="28.8">+3V3</text>
<text x="24.9" y="27.5">100nF</text>
<text x="32.9" y="27.5">C6</text>
<text x="48.3" y="28.8">GND</text>
<text x="219.6" y="27.5">+3V3</text>
<text x="24.9" y="31.3">100nF</text>
<text x="24.9" y="35.2">100nF</text>
<text x="32.9" y="31.3">C8</text>
<text x="32.9" y="35.2">C7</text>
<text x="126.7" y="32.6">U1</text>
<text x="126.7" y="35.2">74HC283</text>
<text x="177.5" y="32.6">U2</text>
<text x="177.5" y="35.2">74HC574</text>
<text x="224.5" y="32.6">U3</text>
<text x="224.5" y="35.2">74HC154</text>
<text x="264.1" y="31.3">+3V3</text>
<text x="25.5" y="39">47uF</text>
<text x="32.9" y="39">C9</text>
<text x="117.9" y="40.2">C0</text>
<text x="125.3" y="41.7" transform="rotate(-90 125.3 41.7)">VCC</text>
<text x="128.4" y="40.2">S1</text>
<text x="168.7" y="40.2">D0</text>
<text x="176.1" y="41.7" transform="rotate(-90 176.1 41.7)">VCC</text>
<text x="179.1" y="40.2">Q0</text>
<text x="215.6" y="40.2">A0</text>
<text x="223.1" y="41.7" transform="rotate(-90 223.1 41.7)">VCC</text>
<text x="226.2" y="40.2">S0</text>
<text x="236.9" y="39">LED</text>
<text x="236.9" y="41.5">LED</text>
<text x="109.7" y="42.8">GND</text>
<text x="117.9" y="47.9">A2</text>
<text x="117.9" y="45.3">A1</text>
<text x="128.4" y="42.8">S2</text>
<text x="128.4" y="47.9">S4</text>
<text x="128.4" y="45.3">S3</text>
<text x="168.7" y="42.8">D1</text>
<text x="168.7" y="45.3">D2</text>
<text x="168.7" y="47.9">D3</text>
<text x="179.1" y="47.9">Q3</text>
<text x="179.1" y="45.3">Q2</text>
<text x="179.1" y="42.8">Q1</text>
<text x="215.6" y="47.9">A3</text>
<text x="215.6" y="45.3">A2</text>
<text x="215.6" y="42.8">A1</text>
<text x="226.2" y="42.8">S1</text>
<text x="226.2" y="45.3">S2</text>
<text x="226.2" y="47.9">S3</text>
<text x="236.9" y="44">LED</text>
<text x="236.9" y="46.6">LED</text>
<text x="117.9" y="52.9">A4</text>
<text x="117.9" y="50.4">A3</text>
<text x="128.4" y="52.9">C4</text>
<text x="168.7" y="50.4">D4</text>
<text x="168.7" y="52.9">D5</text>
<text x="179.1" y="52.9">Q5</text>
<text x="179.1" y="50.4">Q4</text>
<text x="215.6" y="52.9">E0</text>
<text x="226.2" y="50.4">S4</text>
<text x="226.2" y="52.9">S5</text>
<text x="236.9" y="51.7">LED</text>
<text x="236.9" y="49.1">LED</text>
<text x="43.1" y="56.7">+3V3</text>
<text x="117.9" y="58">B1</text>
<text x="148.3" y="54.2">GND</text>
<text x="168.7" y="55.5">D6</text>
<text x="168.7" y="58">D7</text>
<text x="179.1" y="58">Q7</text>
<text x="179.1" y="55.5">Q6</text>
<text x="215.6" y="55.5">E1</text>
<text x="226.2" y="55.5">S6</text>
<text x="226.2" y="58">S7</text>
<text x="236.9" y="54.2">LED</text>
<text x="236.9" y="59.3">LED</text>
<text x="236.9" y="56.7">LED</text>
<text x="251.4" y="59.3">R1</text>
<text x="256.8" y="59.3">2.2K</text>
<text x="117.9" y="65.6">B4</text>
<text x="117.9" y="63.1">B3</text>
<text x="117.9" y="60.6">B2</text>
<text x="168.7" y="65.6">OE</text>
<text x="168.7" y="63.1">Cp</text>
<text x="225" y="65.6">S10</text>
<text x="226.2" y="63.1">S9</text>
<text x="226.2" y="60.6">S8</text>
<text x="236.9" y="64.4">LED</text>
<text x="236.9" y="61.8">LED</text>
<text x="27.8" y="72">1N4148W</text>
<text x="32.9" y="69.4">D17</text>
<text x="47" y="72">100K</text>
<text x="47.6" y="69.4">R19</text>
<text x="65.7" y="70.7">74HC86</text>
<text x="67.6" y="68.2">U5A</text>
<text x="125.3" y="66.3" transform="rotate(-90 125.3 66.3)">GND</text>
<text x="176.1" y="66.3" transform="rotate(-90 176.1 66.3)">GND</text>
<text x="225" y="68.2">S11</text>
<text x="225" y="70.7">S12</text>
<text x="236.9" y="72">LED</text>
<text x="236.9" y="69.4">LED</text>
<text x="236.9" y="66.9">LED</text>
<text x="225" y="73.3">S13</text>
<text x="225" y="75.8">S14</text>
<text x="236.9" y="77.1">LED</text>
<text x="236.9" y="74.5">LED</text>
<text x="245" y="77.1">D1</text>
<text x="47.6" y="80.9">C11</text>
<text x="122.4" y="80.9">GND</text>
<text x="173.2" y="80.9">GND</text>
<text x="223.1" y="79" transform="rotate(-90 223.1 79)">GND</text>
<text x="225" y="78.3">S15</text>
<text x="48.1" y="86">4.7uF</text>
<text x="43.7" y="94.8">GND</text>
<text x="205" y="94.8">RN1</text>
<text x="212" y="93.6">+3V3</text>
<text x="220.2" y="93.6">GND</text>
<text x="173.9" y="101.2">+3V3</text>
<text x="205.1" y="97.4">10K</text>
<text x="178.7" y="108.8">U4</text>
<text x="178.7" y="111.4">74HC574</text>
<text x="243.7" y="111.4">+3V3</text>
<text x="169.9" y="116.4">D0</text>
<text x="169.9" y="119">D1</text>
<text x="177.4" y="117.9" transform="rotate(-90 177.4 117.9)">VCC</text>
<text x="180.4" y="119">Q1</text>
<text x="180.4" y="116.4">Q0</text>
<text x="212.6" y="116.4">GND</text>
<text x="248.6" y="117.7">U6</text>
<text x="270.4" y="115.2">+3V3</text>
<text x="124.4" y="125.3">+3V3</text>
<text x="169.9" y="121.5">D2</text>
<text x="169.9" y="124.1">D3</text>
<text x="180.4" y="124.1">Q3</text>
<text x="180.4" y="121.5">Q2</text>
<text x="238" y="125.3">TR</text>
<text x="248.6" y="120.2">NE555D</text>
<text x="253.2" y="125.3">Q</text>
<text x="274.9" y="124.1">R18</text>
<text x="90.4" y="130.4">U5B</text>
<text x="113.3" y="130.4">U5C</text>
<text x="137.4" y="130.4">U5D</text>
<text x="149.6" y="130.4">GND</text>
<text x="169.9" y="126.6">D4</text>
<text x="169.9" y="129.1">D5</text>
<text x="169.9" y="131.7">D6</text>
<text x="180.4" y="131.7">Q6</text>
<text x="180.4" y="129.1">Q5</text>
<text x="180.4" y="126.6">Q4</text>
<text x="204.3" y="131.7">C2</text>
<text x="213.1" y="130.4">GND</text>
<text x="223.4" y="129.1">C1</text>
<text x="238" y="130.4">CV</text>
<text x="247.2" y="126.3" transform="rotate(-90 247.2 126.3)">VCC</text>
<text x="251.5" y="130.4">DIS</text>
<text x="274.6" y="126.6">4.7K</text>
<text x="88.6" y="132.9">74HC86</text>
<text x="111.4" y="132.9">74HC86</text>
<text x="135.6" y="132.9">74HC86</text>
<text x="169.9" y="134.2">D7</text>
<text x="180.4" y="134.2">Q7</text>
<text x="202.1" y="134.2">10uF</text>
<text x="211.9" y="135.5">+3V3</text>
<text x="238" y="135.5">R</text>
<text x="247.2" y="136.7" transform="rotate(-90 247.2 136.7)">GND</text>
<text x="251" y="135.5">THR</text>
<text x="267.3" y="132.9">R17</text>
<text x="169.9" y="141.8">OE</text>
<text x="169.9" y="139.3">Cp</text>
<text x="177.4" y="142.5" transform="rotate(-90 177.4 142.5)">GND</text>
<text x="267.9" y="138">47</text>
<text x="274.9" y="140.6">47K</text>
<text x="275" y="138">RV1</text>
<text x="48.2" y="150.7">+3V3</text>
<text x="78.6" y="154.5">+3V3</text>
<text x="87.3" y="155.8">Power</text>
<text x="88.1" y="153.3">SW1</text>
<text x="244.3" y="150.7">GND</text>
<text x="174.5" y="158.3">GND</text>
<text x="105.4" y="164.1">BT1</text>
<text x="105.4" y="166.7">CR2032</text>
<text x="51.7" y="171.2" transform="rotate(-90 51.7 171.2)">VCC</text>
<text x="57.2" y="173.6">U5E</text>
<text x="57.2" y="176.1">74HC86</text>
<text x="99.6" y="177.4">GND</text>
<text x="51.7" y="180.6" transform="rotate(-90 51.7 180.6)">GND</text>
<text x="45" y="196.4">GND</text>
</g>
<g font-size="1.8" fill="#a90000">
<text x="124.2" y="35.6" transform="rotate(-90 124.2 35.6)">16</text>
<text x="175" y="35.6" transform="rotate(-90 175 35.6)">20</text>
<text x="222" y="35.6" transform="rotate(-90 222 35.6)">24</text>
<text x="113.6" y="39.1">7</text>
<text x="133.9" y="41.7">1</text>
<text x="133.9" y="39.1">4</text>
<text x="164.4" y="39.1">2</text>
<text x="164.4" y="41.7">3</text>
<text x="184.1" y="41.7">18</text>
<text x="184.1" y="39.1">19</text>
<text x="210.8" y="41.7">22</text>
<text x="210.8" y="39.1">23</text>
<text x="231.7" y="39.1">1</text>
<text x="231.7" y="41.7">2</text>
<text x="113.6" y="46.7">3</text>
<text x="113.6" y="44.2">5</text>
<text x="133.3" y="46.7">10</text>
<text x="133.3" y="44.2">13</text>
<text x="164.4" y="44.2">4</text>
<text x="164.4" y="46.7">5</text>
<text x="184.1" y="46.7">16</text>
<text x="184.1" y="44.2">17</text>
<text x="210.8" y="46.7">20</text>
<text x="210.8" y="44.2">21</text>
<text x="231.7" y="44.2">3</text>
<text x="231.7" y="46.7">4</text>
<text x="113" y="51.8">12</text>
<text x="113" y="49.3">14</text>
<text x="133.9" y="51.8">9</text>
<text x="164.4" y="49.3">6</text>
<text x="164.4" y="51.8">7</text>
<text x="184.1" y="51.8">14</text>
<text x="184.1" y="49.3">15</text>
<text x="210.8" y="51.8">18</text>
<text x="231.7" y="49.3">5</text>
<text x="231.7" y="51.8">6</text>
<text x="113.6" y="59.4">2</text>
<text x="113.6" y="56.9">6</text>
<text x="164.4" y="54.4">8</text>
<text x="164.4" y="56.9">9</text>
<text x="184.1" y="56.9">12</text>
<text x="184.1" y="54.4">13</text>
<text x="210.8" y="54.4">19</text>
<text x="231.7" y="54.4">7</text>
<text x="231.7" y="56.9">8</text>
<text x="231.7" y="59.4">9</text>
<text x="113" y="64.5">11</text>
<text x="113" y="62">15</text>
<text x="163.8" y="62">11</text>
<text x="164.4" y="64.5">1</text>
<text x="231.1" y="62">10</text>
<text x="231.1" y="64.5">11</text>
<text x="124.2" y="70.6" transform="rotate(-90 124.2 70.6)">8</text>
<text x="175" y="71.2" transform="rotate(-90 175 71.2)">10</text>
<text x="231.1" y="67.1">13</text>
<text x="231.1" y="69.6">14</text>
<text x="63.7" y="73.4">1</text>
<text x="74.9" y="75.9">3</text>
<text x="231.1" y="72.1">15</text>
<text x="231.1" y="74.7">16</text>
<text x="231.1" y="77.2">17</text>
<text x="222" y="83.9" transform="rotate(-90 222 83.9)">12</text>
<text x="202.5" y="102.3">5</text>
<text x="202.5" y="104.9">6</text>
<text x="202.5" y="107.4">7</text>
<text x="210.1" y="107.4">2</text>
<text x="210.1" y="104.9">3</text>
<text x="210.1" y="102.3">4</text>
<text x="176.3" y="111.8" transform="rotate(-90 176.3 111.8)">20</text>
<text x="202.5" y="109.9">8</text>
<text x="210.1" y="109.9">1</text>
<text x="165.7" y="115.3">2</text>
<text x="165.7" y="117.9">3</text>
<text x="185.4" y="117.9">18</text>
<text x="185.4" y="115.3">19</text>
<text x="165.7" y="120.4">4</text>
<text x="165.7" y="122.9">5</text>
<text x="165.7" y="125.5">6</text>
<text x="185.4" y="125.5">15</text>
<text x="185.4" y="122.9">16</text>
<text x="185.4" y="120.4">17</text>
<text x="234.9" y="124.2">2</text>
<text x="246.1" y="121.4" transform="rotate(-90 246.1 121.4)">8</text>
<text x="256.5" y="124.2">3</text>
<text x="165.7" y="128">7</text>
<text x="165.7" y="130.6">8</text>
<text x="185.4" y="130.6">13</text>
<text x="185.4" y="128">14</text>
<text x="234.9" y="129.3">5</text>
<text x="256.5" y="129.3">7</text>
<text x="86.6" y="135.6">4</text>
<text x="109.5" y="135.6">9</text>
<text x="133" y="135.6">12</text>
<text x="165.7" y="133.1">9</text>
<text x="185.4" y="133.1">12</text>
<text x="234.9" y="134.4">4</text>
<text x="256.5" y="134.4">6</text>
<text x="86.6" y="140.7">5</text>
<text x="97.7" y="138.2">6</text>
<text x="108.9" y="140.7">10</text>
<text x="120.6" y="138.2">8</text>
<text x="133" y="140.7">13</text>
<text x="144.1" y="138.2">11</text>
<text x="165.1" y="138.2">11</text>
<text x="165.7" y="140.7">1</text>
<text x="246.1" y="139.1" transform="rotate(-90 246.1 139.1)">1</text>
<text x="176.3" y="147.4" transform="rotate(-90 176.3 147.4)">10</text>
<text x="93.3" y="160.7">1</text>
<text x="50.5" y="165.1" transform="rotate(-90 50.5 165.1)">14</text>
<text x="85.7" y="163.3">2</text>
<text x="93.3" y="165.8">3</text>
<text x="50.5" y="184.9" transform="rotate(-90 50.5 184.9)">7</text>
</g>
<g font-size="1.8" fill="#0f0f0f">
<text x="247.4" y="31.4">FIRST_BIT</text>
<text x="204.5" y="51.7">RST</text>
<text x="157.5" y="61.9">CLK</text>
<text x="78.9" y="75.9">RST</text>
<text x="57.1" y="78.4">~{RST} 2</text>
<text x="249.5" y="84.7">LAST_BIT</text>
<text x="256.5" y="102.5">CLK</text>
<text x="147.3" y="117.8">FIRST_BIT</text>
<text x="73.7" y="135.5">FIRST_BIT</text>
<text x="101.6" y="135.5">~{RST}</text>
<text x="73.7" y="140.6">LAST_BIT</text>
<text x="166.5" y="149.5">RST</text>
</g>
<g font-size=".9" fill="#a90000">
<text x="274.2" y="134.4">1</text>
<text x="276.6" y="133" transform="rotate(-90 276.6 133)">2</text>
<text x="278.7" y="134.4">3</text>
</g>
</svg>
